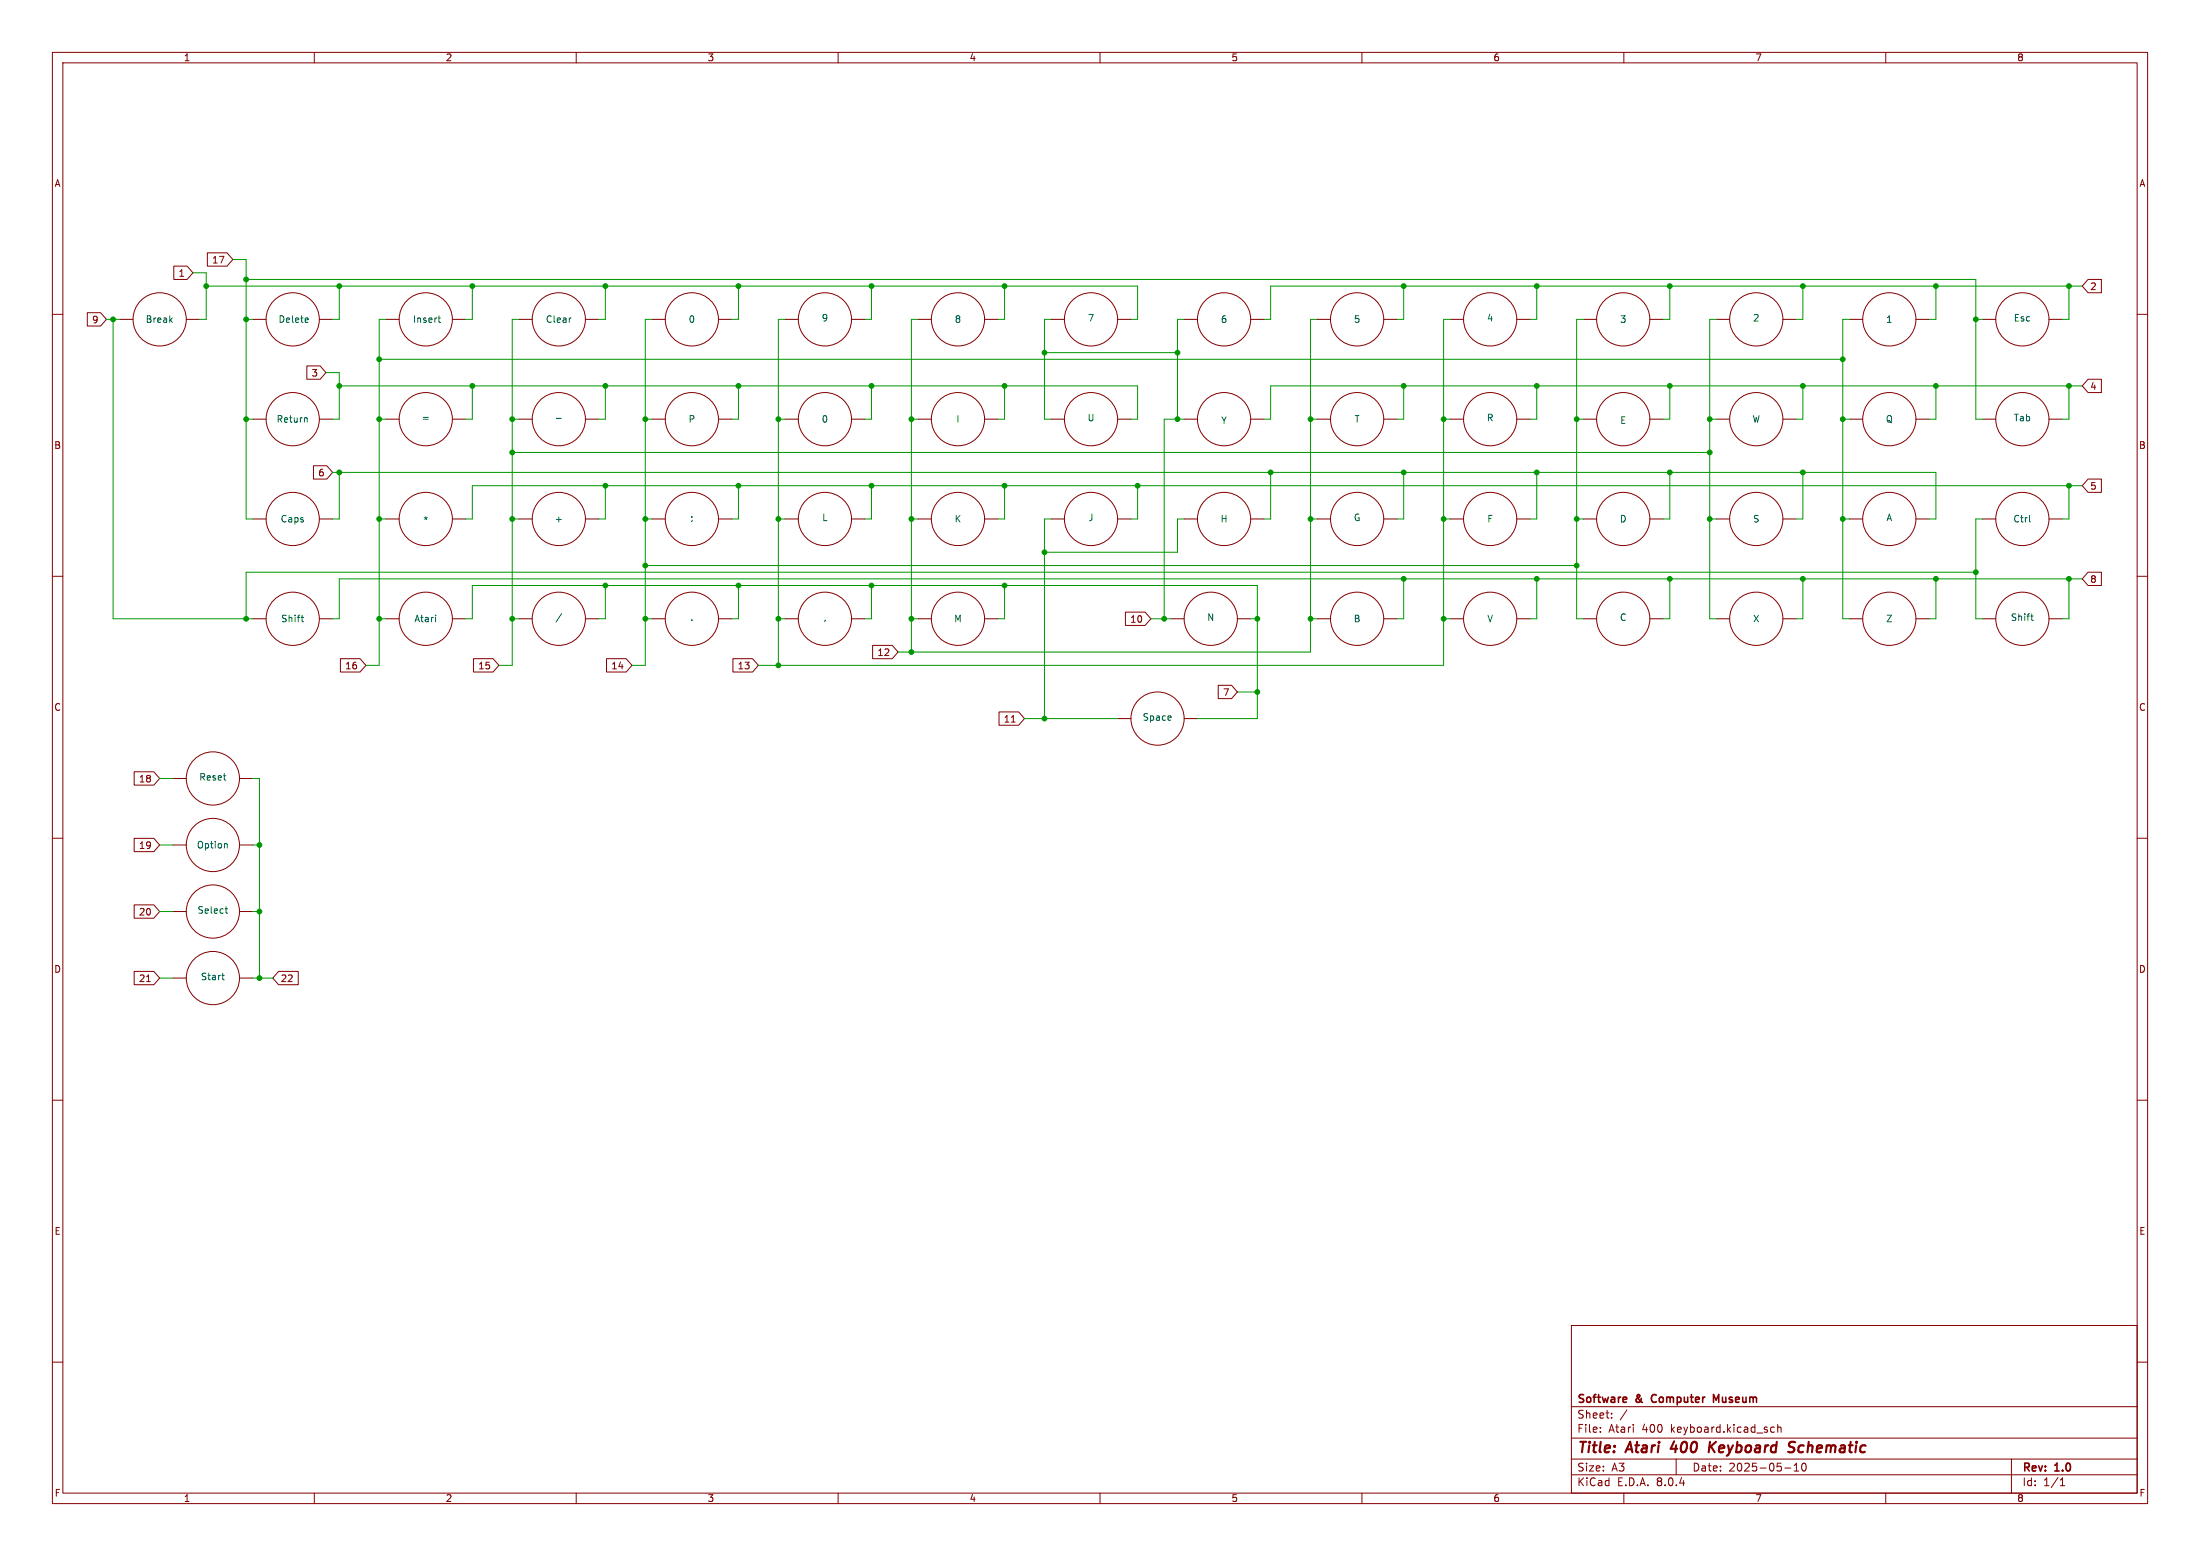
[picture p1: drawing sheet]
<svg xmlns="http://www.w3.org/2000/svg" width="420mm" height="297mm" viewBox="0 0 420 297" stroke-linecap="round" stroke-linejoin="round" font-family="sans-serif">
<g fill="none" stroke="#840000" stroke-width=".19">
<path d="M10 10h400v277h-400zM12 12h396v273h-396zM60 10v2M110 10v2M160 10v2M210 10v2M260 10v2M310 10v2M360 10v2M10 60h2M16.7 59.7h2.5l1.1 1.3-1.1 1.2h-2.5zM33.2 50.8h2.5l1.1 1.3-1.1 1.2h-2.5z"/>
<path d="M39.6 48.3h3.7l1.1 1.2-1.1 1.3h-3.7zM398.6 53.3h2.6v2.6h-2.6l-1.1-1.3zM408 60h2M22.9 61h2.5M35.6 61h2.5M48.3 61h2.5M58.6 69.8h2.5l1.1 1.3-1.1 1.3h-2.5zM61 61h2.5M73.7 61h2.5M86.4 61h2.5M99.1 61h2.5M111.8 61h2.5"/>
<path d="M124.5 61h2.5M137.2 61h2.5M149.9 61h2.5M162.6 61h2.5M175.3 61h2.5M188 61h2.5M200.7 61h2.5M213.4 61h2.5M226.1 61h2.5M238.8 61h2.5M251.5 61h2.5M264.2 61h2.5"/>
<path d="M276.9 61h2.5M289.6 61h2.5M302.3 61h2.5M315 61h2.5M327.7 61h2.5M340.4 61h2.5M353.1 61h2.5M365.8 61h2.5M378.5 61h2.5M391.2 61h2.5M398.6 72.4h2.6v2.5h-2.6l-1.1-1.2zM48.3 80h2.5"/>
<path d="M48.3 99.1h2.5M59.8 88.9h2.6l1.1 1.3-1.1 1.2h-2.6zM61 80h2.5M61 99.1h2.5M73.7 80h2.5M73.7 99.1h2.5M86.4 80h2.5M86.4 99.1h2.5M99.1 80h2.5M99.1 99.1h2.5M111.8 80h2.5M111.8 99.1h2.5"/>
<path d="M124.5 80h2.5M124.5 99.1h2.5M137.2 80h2.5M137.2 99.1h2.5M149.9 80h2.5M149.9 99.1h2.5M162.6 80h2.5M162.6 99.1h2.5M175.3 80h2.5M175.3 99.1h2.5M188 80h2.5M188 99.1h2.5"/>
<path d="M200.7 80h2.5M200.7 99.1h2.5M213.4 80h2.5M213.4 99.1h2.5M226.1 80h2.5M226.1 99.1h2.5M238.8 80h2.5M238.8 99.1h2.5M251.5 80h2.5M251.5 99.1h2.5M264.2 80h2.5M264.2 99.1h2.5"/>
<path d="M276.9 80h2.5M276.9 99.1h2.5M289.6 80h2.5M289.6 99.1h2.5M302.3 80h2.5M302.3 99.1h2.5M315 80h2.5M315 99.1h2.5M327.7 80h2.5M327.7 99.1h2.5M340.4 80h2.5M340.4 99.1h2.5"/>
<path d="M353.1 80h2.5M353.1 99.1h2.5M365.8 80h2.5M365.8 99.1h2.5M378.5 80h2.5M378.5 99.1h2.5M391.2 80h2.5M391.2 99.1h2.5M398.6 91.4h2.6v2.6h-2.6l-1.1-1.3zM10 110h2M48.3 118.1h2.5M61 118.1h2.5"/>
<path d="M73.7 118.1h2.5M86.4 118.1h2.5M99.1 118.1h2.5M111.8 118.1h2.5M124.5 118.1h2.5M137.2 118.1h2.5M149.9 118.1h2.5M162.6 118.1h2.5M175.3 118.1h2.5M188 118.1h2.5M214.8 116.8h3.8l1.1 1.3-1.1 1.3h-3.8zM223.5 118.1h2.6"/>
<path d="M236.2 118.1h2.6M251.5 118.1h2.5M264.2 118.1h2.5M276.9 118.1h2.5M289.6 118.1h2.5M302.3 118.1h2.5M315 118.1h2.5M327.7 118.1h2.5M340.4 118.1h2.5M353.1 118.1h2.5M365.8 118.1h2.5M378.5 118.1h2.5"/>
<path d="M391.2 118.1h2.5M398.6 109.2h2.6v2.6h-2.6l-1.1-1.3zM408 110h2M65 125.7h3.7l1.1 1.3-1.1 1.3h-3.7zM90.4 125.7h3.7l1.1 1.3-1.1 1.3h-3.7zM115.8 125.7h3.7l1.1 1.3-1.1 1.3h-3.7zM139.9 125.7h3.8l1.1 1.3-1.1 1.3h-3.8zM166.6 123.2h3.7l1.1 1.3-1.1 1.2h-3.7zM190.7 135.9h3.8l1.1 1.3-1.1 1.2h-3.8zM193.1 137.8h.7M213.4 137.2h2.5M226.1 137.2h2.5"/>
<path d="M232.6 130.8h2.5l1.1 1.3-1.1 1.3h-2.5zM10 160h2M25.6 147.3h3.8l1.1 1.3-1.1 1.3h-3.8zM33 148.6h2.6M45.7 148.6h2.6M408 160h2M25.6 160h3.8l1.1 1.3-1.1 1.3h-3.8zM25.6 172.7h3.8l1.1 1.3-1.1 1.3h-3.8zM33 174h2.6M33 161.3h2.6M45.7 174h2.6M45.7 161.3h2.6"/>
<path d="M25.6 185.4h3.8l1.1 1.3-1.1 1.3h-3.8zM28 187.4h.7M33 186.7h2.6M45.7 186.7h2.6M53.2 185.4h3.7v2.6h-3.7l-1.1-1.3zM10 210h2M408 210h2M10 260h2M300 253h108v32h-108zM408 260h2M300 278.5h108M300 274.5h108"/>
<path d="M300 268.5h108M305.5 273.2v.2M305.5 272.5v.1M307.7 270.5v.2M307.7 269.8v.1M310.6 269.1l-1.3 1.9M320 278.5v3M338.1 273.2l.2 .2 .4-.1M338.7 272.5l-.4-.1-.2 .1M339.4 272.5l.2-.1 .3 .1 .1 .9M339.4 271.9v1.5M342.5 279.7l.4-.4v1.5"/>
<path d="M344.2 279.4l.1-.1a.8 .8 0 0 1 .5 .7 .8 .8 0 0 1-.5 .8 1 1 0 0 1-.1-1.4zM384 278.5v6.5M60 285v2M110 285v2M160 285v2M210 285v2M260 285v2M300 281.5h108M310 285v2M340.7 280.2h1.2M342.5 280.8h.9M360 285v2"/>
<path d="M393.3 283.6h.9M393.3 282.5l.4-.4v1.5"/>
<circle cx="30.5" cy="61" r="5.1"/>
<circle cx="55.9" cy="61" r="5.1"/>
<circle cx="81.3" cy="61" r="5.1"/>
<circle cx="106.7" cy="61" r="5.1"/>
<circle cx="132.1" cy="61" r="5.1"/>
<circle cx="157.5" cy="61" r="5.1"/>
<circle cx="182.9" cy="61" r="5.1"/>
<circle cx="208.3" cy="61" r="5.1"/>
<circle cx="233.7" cy="61" r="5.1"/>
<circle cx="259.1" cy="61" r="5.1"/>
<circle cx="284.5" cy="61" r="5.1"/>
<circle cx="309.9" cy="61" r="5.1"/>
<circle cx="335.3" cy="61" r="5.1"/>
<circle cx="360.7" cy="61" r="5.1"/>
<circle cx="386.1" cy="61" r="5.1"/>
<circle cx="55.9" cy="99.1" r="5.1"/>
<circle cx="55.9" cy="80" r="5.1"/>
<circle cx="81.3" cy="80" r="5.1"/>
<circle cx="81.3" cy="99.1" r="5.1"/>
<circle cx="106.7" cy="80" r="5.1"/>
<circle cx="106.7" cy="99.1" r="5.1"/>
<circle cx="132.1" cy="80" r="5.1"/>
<circle cx="132.1" cy="99.1" r="5.1"/>
<circle cx="157.5" cy="80" r="5.1"/>
<circle cx="157.5" cy="99.1" r="5.1"/>
<circle cx="182.9" cy="99.1" r="5.1"/>
<circle cx="182.9" cy="80" r="5.1"/>
<circle cx="208.3" cy="80" r="5.1"/>
<circle cx="208.3" cy="99.1" r="5.1"/>
<circle cx="233.7" cy="80" r="5.1"/>
<circle cx="233.7" cy="99.1" r="5.1"/>
<circle cx="259.1" cy="99.1" r="5.1"/>
<circle cx="259.1" cy="80" r="5.1"/>
<circle cx="284.5" cy="99.1" r="5.1"/>
<circle cx="284.5" cy="80" r="5.1"/>
<circle cx="309.9" cy="99.1" r="5.1"/>
<circle cx="309.9" cy="80" r="5.1"/>
<circle cx="335.3" cy="99.1" r="5.1"/>
<circle cx="335.3" cy="80" r="5.1"/>
<circle cx="360.7" cy="80" r="5.1"/>
<circle cx="360.7" cy="99.1" r="5.1"/>
<circle cx="386.1" cy="99.1" r="5.1"/>
<circle cx="386.1" cy="80" r="5.1"/>
<circle cx="55.9" cy="118.1" r="5.1"/>
<circle cx="81.3" cy="118.1" r="5.1"/>
<circle cx="106.7" cy="118.1" r="5.1"/>
<circle cx="132.1" cy="118.1" r="5.1"/>
<circle cx="157.5" cy="118.1" r="5.1"/>
<circle cx="182.9" cy="118.1" r="5.1"/>
<circle cx="231.1" cy="118.1" r="5.1"/>
<circle cx="259.1" cy="118.1" r="5.1"/>
<circle cx="284.5" cy="118.1" r="5.1"/>
<circle cx="309.9" cy="118.1" r="5.1"/>
<circle cx="335.3" cy="118.1" r="5.1"/>
<circle cx="360.7" cy="118.1" r="5.1"/>
<circle cx="386.1" cy="118.1" r="5.1"/>
<circle cx="221" cy="137.2" r="5.1"/>
<circle cx="40.6" cy="148.6" r="5.1"/>
<circle cx="40.6" cy="161.3" r="5.1"/>
<circle cx="40.6" cy="174" r="5.1"/>
<circle cx="40.6" cy="186.7" r="5.1"/>
</g>
<path d="M319.6 275.1l-.7 1.4h1.3M326.4 275.2l-.2 2M326.6 276.1l.7 1.1M327.6 275.2l-1.3 1.1M341.8 275.3h.9M341.8 276.2l.6 .1a.51 .51 0 0 1 .1 .6 .51 .51 0 0 1-.4 .3h-.5" fill="none" stroke="#840000" stroke-width=".4"/>
<path d="M310.5 266.8v.2l-.7 .2M315.4 266.4l-.1 .4 .1 .7M328.1 266.2l-.5 1.1-.5-1.1v1.5" fill="none" stroke="#840000" stroke-width=".3"/>
<g fill="none" stroke="#006464" stroke-width=".19">
<path d="M58.5 79.7l.2 .2v.7M58.7 60.7l.2 .3-.6 .1M58.8 61.5h-.1M83.6 60.7h.5M83.8 60.3v1.1l.3 .1M106.2 79.9h1M108.9 60.7h.1M387.5 99.6h.1M57.5 117.8h.5M57.7 118.5l.3 .2M83.2 117.4v.1M83.2 117.8v.9"/>
<path d="M107.2 117.1l-1.1 1.6M387.7 117.6h.5M387.9 118.3l.3 .1M43 173.5h.5M43 161l.4 .2v.7M43.1 173v1.1l.4 .2M42.3 186.2h.5M42.5 186.8l.3 .2"/>
</g>
<g fill="none" stroke="#009600" stroke-width=".19">
<path d="M36.8 52.1h2.6v8.9h-1.3M39.4 54.6h177.8v6.4h-1.3M44.4 49.5h2.6v49.6h1.3M47 53.3h330.2v26.7h1.3M64.8 54.6v6.4h-1.3M90.2 54.6v6.4h-1.3M115.6 54.6v6.4h-1.3M141 54.6v6.4h-1.3M166.4 54.6v6.4h-1.3M191.8 54.6v6.4h-1.3M268 54.6v6.4h-1.3M293.4 54.6v6.4h-1.3"/>
<path d="M318.8 54.6v6.4h-1.3M344.2 54.6v6.4h-1.3M369.6 54.6v6.4h-1.3M395 54.6v6.4h-1.3M397.5 54.6h-154.9v6.4h-1.3M20.3 61h2.6M21.6 61v57.1h26.7M47 61h1.3M62.2 71.1h2.6v8.9h-1.3M64.8 73.7h152.4v6.3h-1.3M72.4 68.6h279.4M73.7 61h-1.3v66h-2.6"/>
<path d="M90.2 73.7v6.3h-1.3M99.1 61h-1.3v66h-2.6M115.6 73.7v6.3h-1.3M124.5 61h-1.3v66h-2.6M141 73.7v6.3h-1.3M149.9 61h-1.3v66M166.4 73.7v6.3h-1.3M175.3 61h-1.3v63.5M191.8 73.7v6.3h-1.3M199.4 67.3h25.4M200.7 61h-1.3v19h1.3M226.1 61h-1.3v19"/>
<path d="M251.5 61h-1.3v63.5h-78.8M268 73.7v6.3h-1.3M276.9 61h-1.3v66h-130.8M293.4 73.7v6.3h-1.3M302.3 61h-1.3v57.1h1.3M318.8 73.7v6.3h-1.3M327.7 61h-1.3v57.1h1.3M344.2 73.7v6.3h-1.3M353.1 61h-1.3v57.1h1.3M369.6 73.7v6.3h-1.3M377.2 61h1.3M395 73.7v6.3h-1.3"/>
<path d="M397.5 73.7h-154.9v6.3h-1.3M47 80h1.3M63.5 90.2h306.1v8.9h-1.3M64.8 90.2v8.9h-1.3M72.4 80h1.3M72.4 99.1h1.3M97.8 80h1.3M97.8 99.1h1.3M97.8 86.4h228.6M115.6 92.7v6.4h-1.3M123.2 80h1.3M123.2 99.1h1.3"/>
<path d="M141 92.7v6.4h-1.3M148.6 80h1.3M148.6 99.1h1.3M166.4 92.7v6.4h-1.3M174 80h1.3M174 99.1h1.3M191.8 92.7v6.4h-1.3M200.7 99.1h-1.3v38.1M217.2 92.7v6.4h-1.3M226.1 80h-3.9v38.1M226.1 99.1h-1.3v6.3h-25.4M242.6 90.2v8.9h-1.3"/>
<path d="M250.2 80h1.3M250.2 99.1h1.3M268 90.2v8.9h-1.3M275.6 80h1.3M275.6 99.1h1.3M293.4 90.2v8.9h-1.3M301 80h1.3M301 99.1h1.3M318.8 90.2v8.9h-1.3M326.4 80h1.3M326.4 99.1h1.3M344.2 90.2v8.9h-1.3"/>
<path d="M351.8 80h1.3M351.8 99.1h1.3M378.5 99.1h-1.3v19h1.3M395 92.7v6.4h-1.3M397.5 92.7h-307.3v6.4h-1.3M72.4 118.1h1.3M88.9 118.1h1.3v-6.3h149.8v25.4h-11.4M97.8 118.1h1.3M115.6 111.8v6.3h-1.3M123.2 118.1h1.3M123.2 108h177.8M141 111.8v6.3h-1.3"/>
<path d="M148.6 118.1h1.3M166.4 111.8v6.3h-1.3M174 118.1h1.3M191.8 111.8v6.3h-1.3M219.7 118.1h3.8M238.8 118.1h1.2M250.2 118.1h1.3M268 110.5v7.6h-1.3M275.6 118.1h1.3M293.4 110.5v7.6h-1.3M318.8 110.5v7.6h-1.3M344.2 110.5v7.6h-1.3"/>
<path d="M369.6 110.5v7.6h-1.3M377.2 109.2h-330.2v8.9M395 110.5v7.6h-1.3M397.5 110.5h-332.7v7.6h-1.3M195.6 137.2h17.8M236.2 132.1h3.8M30.5 148.6h2.5M48.3 148.6h1.2v38.1M30.5 161.3h2.5M30.5 174h2.5M48.3 161.3h1.2M48.3 174h1.2"/>
<path d="M30.5 186.7h2.5M48.3 186.7h3.8"/>
</g>
<g fill="#009600" stroke="#009600" stroke-width=".19">
<circle cx="191.8" cy="54.6" r=".46"/>
<circle cx="191.8" cy="92.7" r=".46"/>
<circle cx="224.8" cy="67.3" r=".46"/>
<circle cx="199.4" cy="67.3" r=".46"/>
<circle cx="191.8" cy="73.7" r=".46"/>
<circle cx="72.4" cy="118.1" r=".46"/>
<circle cx="72.4" cy="99.1" r=".46"/>
<circle cx="49.5" cy="161.3" r=".46"/>
<circle cx="49.5" cy="174" r=".46"/>
<circle cx="49.5" cy="186.7" r=".46"/>
<circle cx="47" cy="118.1" r=".46"/>
<circle cx="115.6" cy="54.6" r=".46"/>
<circle cx="141" cy="54.6" r=".46"/>
<circle cx="166.4" cy="54.6" r=".46"/>
<circle cx="166.4" cy="92.7" r=".46"/>
<circle cx="148.6" cy="80" r=".46"/>
<circle cx="141" cy="92.7" r=".46"/>
<circle cx="148.6" cy="99.1" r=".46"/>
<circle cx="141" cy="73.7" r=".46"/>
<circle cx="166.4" cy="73.7" r=".46"/>
<circle cx="174" cy="80" r=".46"/>
<circle cx="90.2" cy="73.7" r=".46"/>
<circle cx="90.2" cy="54.6" r=".46"/>
<circle cx="97.8" cy="86.4" r=".46"/>
<circle cx="97.8" cy="80" r=".46"/>
<circle cx="115.6" cy="92.7" r=".46"/>
<circle cx="64.8" cy="73.7" r=".46"/>
<circle cx="64.8" cy="54.6" r=".46"/>
<circle cx="72.4" cy="68.6" r=".46"/>
<circle cx="115.6" cy="73.7" r=".46"/>
<circle cx="123.2" cy="99.1" r=".46"/>
<circle cx="123.2" cy="80" r=".46"/>
<circle cx="123.2" cy="118.1" r=".46"/>
<circle cx="148.6" cy="127" r=".46"/>
<circle cx="123.2" cy="108" r=".46"/>
<circle cx="141" cy="111.8" r=".46"/>
<circle cx="148.6" cy="118.1" r=".46"/>
<circle cx="115.6" cy="111.8" r=".46"/>
<circle cx="47" cy="80" r=".46"/>
<circle cx="97.8" cy="99.1" r=".46"/>
<circle cx="72.4" cy="80" r=".46"/>
<circle cx="64.8" cy="90.2" r=".46"/>
<circle cx="97.8" cy="118.1" r=".46"/>
<circle cx="39.4" cy="54.6" r=".46"/>
<circle cx="47" cy="61" r=".46"/>
<circle cx="47" cy="53.3" r=".46"/>
<circle cx="21.6" cy="61" r=".46"/>
<circle cx="174" cy="99.1" r=".46"/>
<circle cx="174" cy="118.1" r=".46"/>
<circle cx="166.4" cy="111.8" r=".46"/>
<circle cx="174" cy="124.5" r=".46"/>
<circle cx="301" cy="108" r=".46"/>
<circle cx="318.8" cy="73.7" r=".46"/>
<circle cx="326.4" cy="80" r=".46"/>
<circle cx="344.2" cy="54.6" r=".46"/>
<circle cx="326.4" cy="86.4" r=".46"/>
<circle cx="318.8" cy="110.5" r=".46"/>
<circle cx="326.4" cy="99.1" r=".46"/>
<circle cx="268" cy="73.7" r=".46"/>
<circle cx="318.8" cy="54.6" r=".46"/>
<circle cx="293.4" cy="54.6" r=".46"/>
<circle cx="301" cy="80" r=".46"/>
<circle cx="293.4" cy="73.7" r=".46"/>
<circle cx="268" cy="54.6" r=".46"/>
<circle cx="369.6" cy="73.7" r=".46"/>
<circle cx="377.2" cy="61" r=".46"/>
<circle cx="369.6" cy="54.6" r=".46"/>
<circle cx="344.2" cy="73.7" r=".46"/>
<circle cx="351.8" cy="80" r=".46"/>
<circle cx="351.8" cy="68.6" r=".46"/>
<circle cx="395" cy="54.6" r=".46"/>
<circle cx="395" cy="73.7" r=".46"/>
<circle cx="199.4" cy="137.2" r=".46"/>
<circle cx="191.8" cy="111.8" r=".46"/>
<circle cx="199.4" cy="105.4" r=".46"/>
<circle cx="224.8" cy="80" r=".46"/>
<circle cx="222.2" cy="118.1" r=".46"/>
<circle cx="217.2" cy="92.7" r=".46"/>
<circle cx="275.6" cy="99.1" r=".46"/>
<circle cx="250.2" cy="118.1" r=".46"/>
<circle cx="240" cy="118.1" r=".46"/>
<circle cx="240" cy="132.1" r=".46"/>
<circle cx="268" cy="90.2" r=".46"/>
<circle cx="250.2" cy="99.1" r=".46"/>
<circle cx="250.2" cy="80" r=".46"/>
<circle cx="242.6" cy="90.2" r=".46"/>
<circle cx="275.6" cy="80" r=".46"/>
<circle cx="275.6" cy="118.1" r=".46"/>
<circle cx="268" cy="110.5" r=".46"/>
<circle cx="351.8" cy="99.1" r=".46"/>
<circle cx="344.2" cy="110.5" r=".46"/>
<circle cx="344.2" cy="90.2" r=".46"/>
<circle cx="377.2" cy="109.2" r=".46"/>
<circle cx="395" cy="92.7" r=".46"/>
<circle cx="395" cy="110.5" r=".46"/>
<circle cx="369.6" cy="110.5" r=".46"/>
<circle cx="293.4" cy="110.5" r=".46"/>
<circle cx="301" cy="99.1" r=".46"/>
<circle cx="293.4" cy="90.2" r=".46"/>
<circle cx="318.8" cy="90.2" r=".46"/>
</g>
<g font-size="2.8" fill="#840000">
<text x="301" y="277.9">Title:</text>
<text x="310.6" y="277.9">Atari</text>
<text x="319.8" y="277.9">400</text>
<text x="327.9" y="277.9">Keyboard</text>
<text x="343.9" y="277.9">Schematic</text>
</g>
<g font-size="2.1" fill="#840000">
<text x="301" y="268.2">Software</text>
<text x="312.4" y="268.2">&amp;</text>
<text x="316" y="268.2">Computer</text>
<text x="328.4" y="268.2">Museum</text>
<text x="301" y="273.7">File:</text>
<text x="301" y="271">Sheet:</text>
<text x="307.1" y="273.7">Atari</text>
<text x="313.5" y="273.7">400</text>
<text x="319.1" y="273.7">keyboard.kicad_sch</text>
<text x="301" y="281.1">Size:</text>
<text x="307.6" y="281.1">A3</text>
<text x="323" y="281.1">Date:</text>
<text x="330" y="281.1">2025-05-10</text>
<text x="386" y="281.3">Rev:</text>
<text x="392.4" y="281.3">1.0</text>
<text x="301" y="283.9">KiCad</text>
<text x="308.7" y="283.9">E.D.A.</text>
<text x="316.3" y="283.9">8.0.4</text>
<text x="386" y="283.9">Id:</text>
<text x="390.1" y="283.9">1/1</text>
</g>
<g font-size="1.8" fill="#840000">
<text x="35" y="11.9">1</text>
<text x="85" y="11.9">2</text>
<text x="135" y="11.9">3</text>
<text x="185" y="11.9">4</text>
<text x="235" y="11.9">5</text>
<text x="285" y="11.9">6</text>
<text x="335" y="11.9">7</text>
<text x="385" y="11.9">8</text>
<text x="10.3" y="35.9">A</text>
<text x="408.3" y="35.9">A</text>
<text x="34" y="53">1</text>
<text x="40.4" y="50.5">17</text>
<text x="398.9" y="55.6">2</text>
<text x="17.5" y="61.9">9</text>
<text x="59.4" y="72.1">3</text>
<text x="398.9" y="74.6">4</text>
<text x="10.3" y="85.9">B</text>
<text x="408.2" y="85.9">B</text>
<text x="60.7" y="91.1">6</text>
<text x="398.9" y="93.7">5</text>
<text x="398.9" y="111.4">8</text>
<text x="215.7" y="119.1">10</text>
<text x="167.4" y="125.4">12</text>
<text x="65.8" y="128">16</text>
<text x="91.2" y="128">15</text>
<text x="116.6" y="128">14</text>
<text x="140.7" y="128">13</text>
<text x="10.3" y="135.9">C</text>
<text x="233.4" y="133">7</text>
<text x="408.2" y="135.9">C</text>
<text x="191.5" y="138.1">11</text>
<text x="26.4" y="149.5">18</text>
<text x="26.4" y="162.2">19</text>
<text x="26.4" y="174.9">20</text>
<text x="10.3" y="185.9">D</text>
<text x="408.2" y="185.9">D</text>
<text x="26.4" y="187.6">21</text>
<text x="53.5" y="187.6">22</text>
<text x="10.3" y="235.9">E</text>
<text x="408.3" y="235.9">E</text>
<text x="10.3" y="285.9">F</text>
<text x="35" y="286.9">1</text>
<text x="85" y="286.9">2</text>
<text x="135" y="286.9">3</text>
<text x="185" y="286.9">4</text>
<text x="235" y="286.9">5</text>
<text x="285" y="286.9">6</text>
<text x="335" y="286.9">7</text>
<text x="385" y="286.9">8</text>
<text x="408.3" y="285.9">F</text>
</g>
<g font-size="1.8" fill="#006464">
<text x="27.7" y="61.8">Break</text>
<text x="53.1" y="61.8">Delete</text>
<text x="78.7" y="61.8">Insert</text>
<text x="104.1" y="61.8">Clear</text>
<text x="131.4" y="61.8">0</text>
<text x="156.8" y="61.6">9</text>
<text x="182.2" y="61.8">8</text>
<text x="207.6" y="61.6">7</text>
<text x="233" y="61.8">6</text>
<text x="258.4" y="61.8">5</text>
<text x="283.8" y="61.6">4</text>
<text x="309.2" y="61.8">3</text>
<text x="334.6" y="61.6">2</text>
<text x="360" y="61.8">1</text>
<text x="384.3" y="61.6">Esc</text>
<text x="52.7" y="80.9">Return</text>
<text x="80.4" y="80.6">=</text>
<text x="131.3" y="80.9">P</text>
<text x="156.8" y="80.9">0</text>
<text x="182.5" y="80.9">I</text>
<text x="207.5" y="80.6">U</text>
<text x="233" y="81.1">Y</text>
<text x="258.5" y="80.9">T</text>
<text x="283.7" y="80.6">R</text>
<text x="309.2" y="81.1">E</text>
<text x="334.5" y="80.9">W</text>
<text x="359.9" y="80.9">Q</text>
<text x="384.3" y="80.6">Tab</text>
<text x="53.5" y="99.9">Caps</text>
<text x="80.7" y="100.2">*</text>
<text x="105.8" y="99.9">+</text>
<text x="131.7" y="99.7">;</text>
<text x="156.9" y="99.7">L</text>
<text x="182.1" y="99.9">K</text>
<text x="207.7" y="99.7">J</text>
<text x="232.9" y="99.9">H</text>
<text x="258.3" y="99.7">G</text>
<text x="283.8" y="99.9">F</text>
<text x="309.1" y="99.9">D</text>
<text x="334.6" y="99.9">S</text>
<text x="360" y="99.7">A</text>
<text x="384.3" y="99.9">Ctrl</text>
<text x="53.6" y="119">Shift</text>
<text x="79" y="119">Atari</text>
<text x="131.7" y="118.7">.</text>
<text x="157.1" y="118.7">,</text>
<text x="182.1" y="119">M</text>
<text x="230.4" y="118.7">N</text>
<text x="258.3" y="119">B</text>
<text x="283.8" y="119">V</text>
<text x="309.1" y="118.7">C</text>
<text x="334.6" y="119">X</text>
<text x="360" y="119">Z</text>
<text x="383.8" y="118.7">Shift</text>
<text x="218" y="137.8">Space</text>
<text x="37.9" y="149.2">Reset</text>
<text x="37.5" y="162.2">Option</text>
<text x="37.6" y="174.6">Select</text>
<text x="38.2" y="187.3">Start</text>
</g>
</svg>
